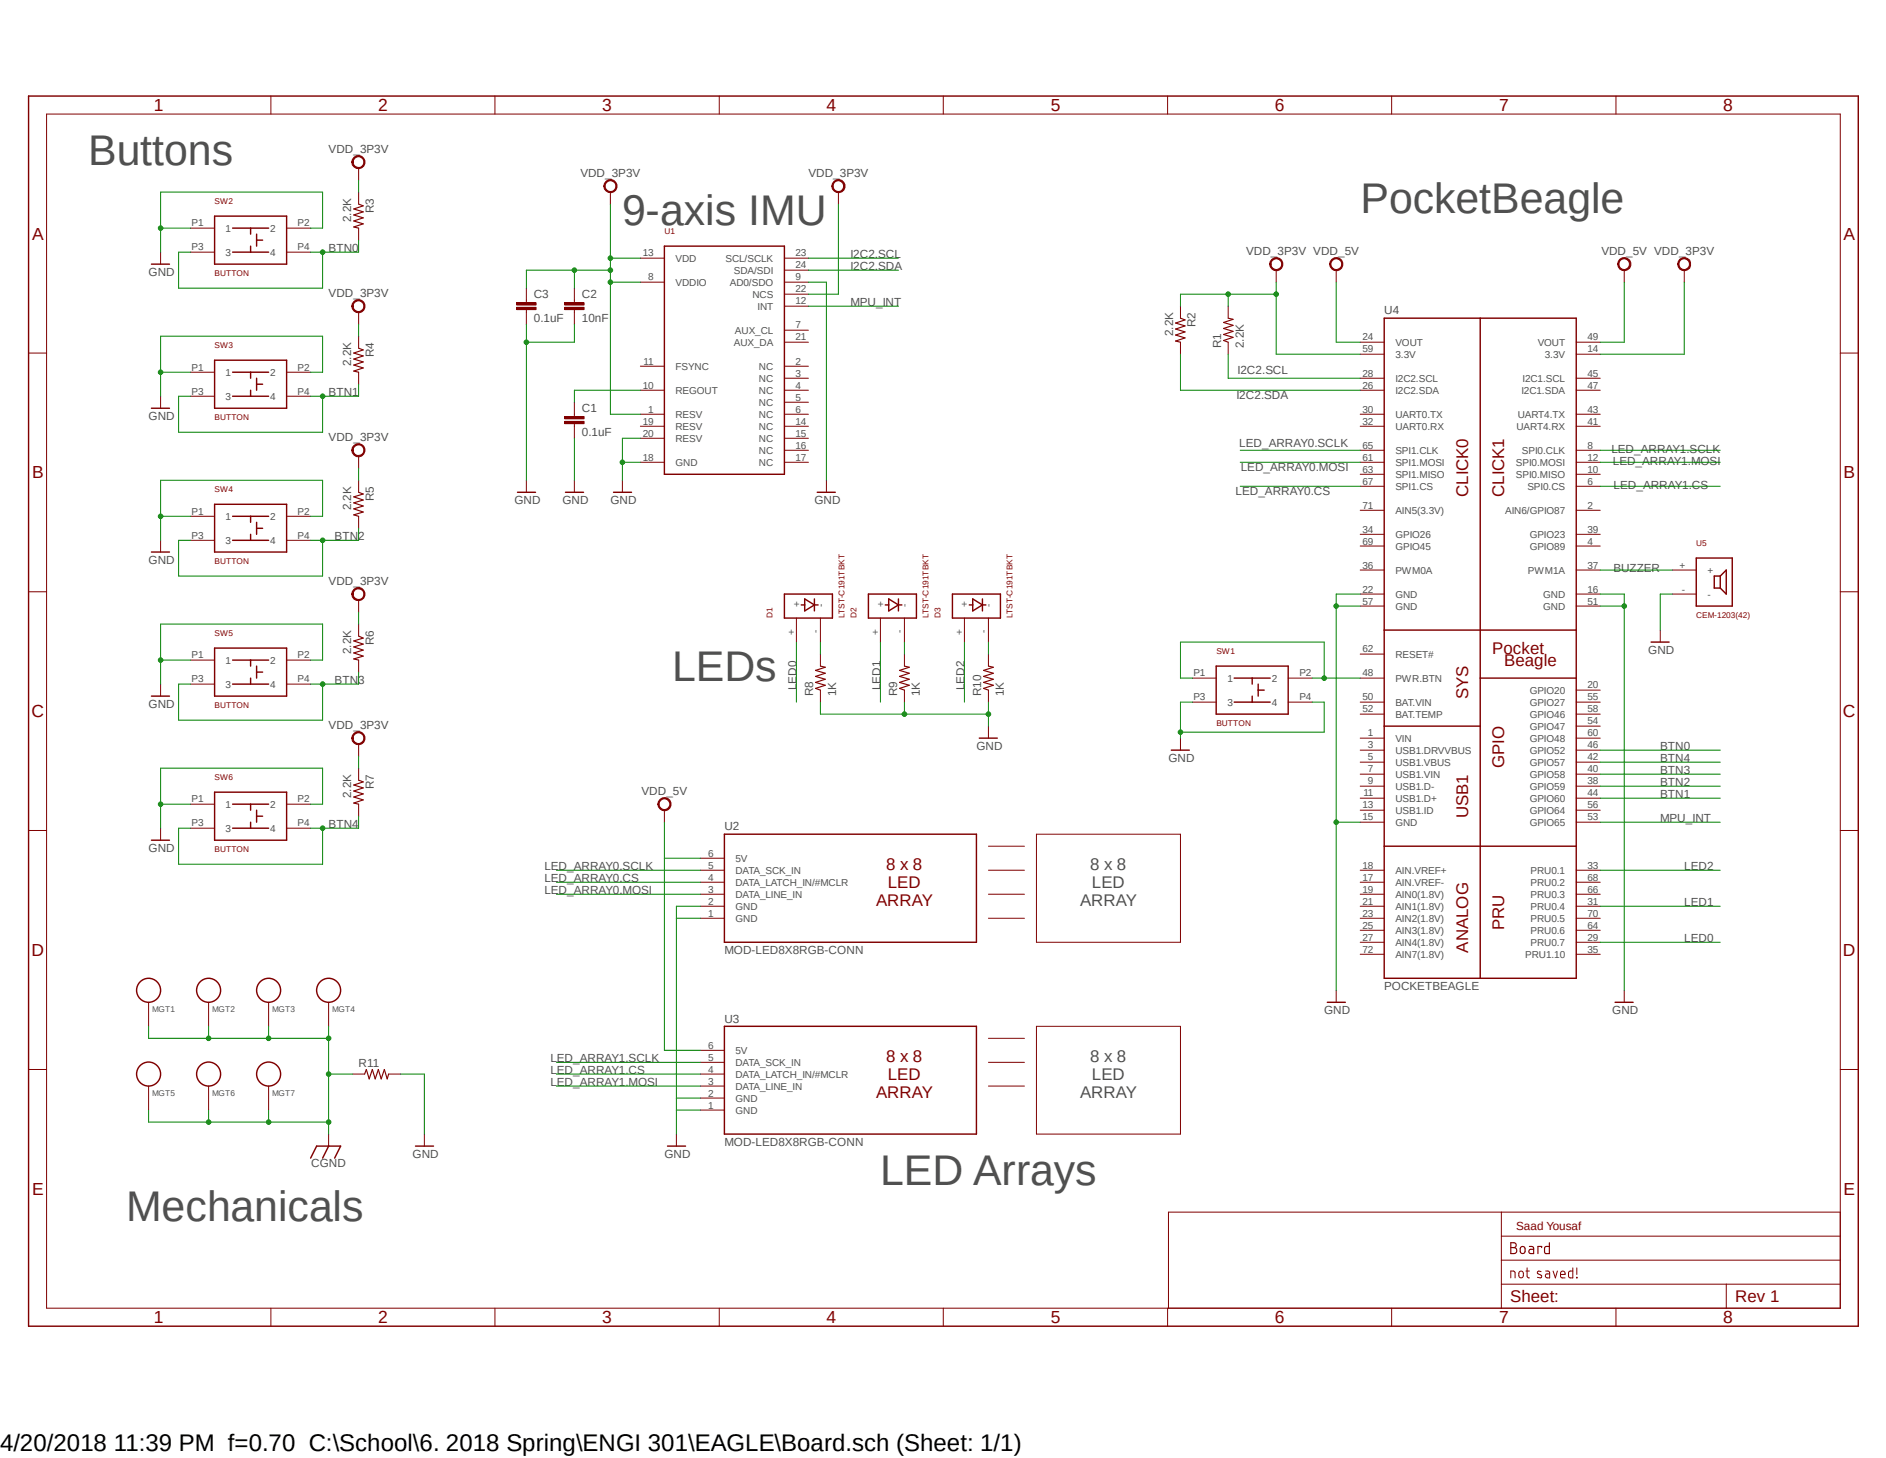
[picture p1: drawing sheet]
<svg xmlns="http://www.w3.org/2000/svg" width="279mm" height="216mm" viewBox="0 0 279 216" stroke-linecap="round" stroke-linejoin="round" font-family="sans-serif">
<path d="M3.9 14l271.6 182.8M275.5 14l-271.6 182.8" fill="none" stroke="#fff" stroke-width=".15"/>
<g fill="none" stroke="#800000" stroke-width=".15">
<path d="M6.9 16.9h265.7v176.8h-265.7zM40.1 14.2v2.7M73.3 14.2v2.7M106.6 14.2v2.7M139.7 14.2v2.7M173 14.2v2.7M206.2 14.2v2.7M239.4 14.2v2.7M94.9 38.2h3.5M116.2 38.2h3.6M4.2 52.3h2.7M94.9 41.8h3.5"/>
<path d="M94.9 57.8h3.5M94.9 54.2h3.5M116.2 48.9h3.6M116.2 41.8h3.6M116.2 57.8h3.6M116.2 54.2h3.6M116.2 45.3h3.6M116.2 50.7h3.6M116.2 43.6h3.6M116.2 40h3.6M116.2 56h3.6M116.2 59.6h3.6"/>
<path d="M201.5 57.8h3.6M201.5 50.7h3.6M201.5 56h3.6M201.5 52.5h3.6M233.5 57.8h3.6M233.5 50.7h3.6M233.5 56h3.6M233.5 52.5h3.6M272.6 52.3h2.7M92.2 71.1v1.8M94.9 61.3h3.5M94.9 68.5h3.5"/>
<path d="M94.9 63.1h3.5M94.9 64.9h3.5M116.2 61.3h3.6M116.2 68.5h3.6M116.2 63.1h3.6M116.2 64.9h3.6M116.2 66.7h3.6M122.4 71.1v1.8M201.5 61.3h3.6M201.5 68.5h3.6M201.5 63.1h3.6M201.5 66.7h3.6"/>
<path d="M201.5 75.6h3.6M201.5 72h3.6M201.5 70.2h3.6M201.5 79.1h3.6M233.5 61.3h3.6M233.5 68.5h3.6M233.5 63.1h3.6M233.5 66.7h3.6M233.5 75.6h3.6M233.5 72h3.6M233.5 70.2h3.6M233.5 79.1h3.6"/>
<path d="M4.2 87.6h2.7M201.5 80.9h3.6M201.5 88h3.6M201.5 84.4h3.6M201.5 89.7h3.6M201.5 96.9h3.6M233.5 80.9h3.6M233.5 88h3.6M233.5 84.4h3.6M233.5 89.7h3.6M272.6 87.6h2.7M201.5 109.3h3.6"/>
<path d="M201.5 111.1h3.6M201.5 112.9h3.6M201.5 114.6h3.6M201.5 116.4h3.6M201.5 118.2h3.6M201.5 120h3.6M201.5 104h3.6M201.5 100.4h3.6M201.5 105.7h3.6M233.5 109.3h3.6M233.5 111.1h3.6M233.5 112.9h3.6"/>
<path d="M233.5 114.6h3.6M233.5 116.4h3.6M233.5 118.2h3.6M233.5 120h3.6M233.5 102.2h3.6M233.5 104h3.6M233.5 105.7h3.6M233.5 107.5h3.6M4.2 123h2.7M103.8 128.9h3.5M103.8 132.4h3.5M103.8 136h3.5"/>
<path d="M103.8 127.1h3.5M103.8 130.6h3.5M103.8 134.2h3.5M146.4 125.3h5.4M146.4 128.9h5.4M146.4 132.4h5.4M146.4 136h5.4M153.5 123.5h21.4v16h-21.4zM201.5 139.5h3.6M201.5 128.9h3.6M201.5 132.4h3.6M201.5 136h3.6"/>
<path d="M201.5 130.6h3.6M201.5 134.2h3.6M201.5 121.8h3.6M201.5 137.8h3.6M233.5 139.5h3.6M233.5 128.9h3.6M233.5 132.4h3.6M233.5 136h3.6M233.5 130.6h3.6M233.5 134.2h3.6M233.5 121.8h3.6M233.5 137.8h3.6"/>
<path d="M272.6 123h2.7M4.2 158.4h2.7M103.8 157.3h3.5M103.8 155.5h3.5M103.8 159h3.5M146.4 153.8h5.4M146.4 157.3h5.4M153.5 152h21.4v15.9h-21.4zM201.5 141.3h3.6M233.5 141.3h3.6M272.6 158.4h2.7M103.8 160.8h3.5"/>
<path d="M103.8 164.4h3.5M103.8 162.6h3.5M146.4 160.8h5.4M222.4 179.5v14.2M272.6 179.5h-99.5v14.2M40.1 193.7v2.7M73.3 193.7v2.7M106.6 193.7v2.7M139.7 193.7v2.7M173 193.7v2.7M206.2 193.7v2.7M222.4 190.2h50.2"/>
<path d="M222.4 186.6h50.2M222.4 183h50.2M223.8 189.2v-1h.4l.2 .1 .1 .9M225 188.4a.34 .34 0 0 1 .4-.2 .34 .34 0 0 1 .3 .4v.3a.34 .34 0 0 1-.4 .3 .34 .34 0 0 1-.3-.3zM226.1 188.2h.5M226.2 187.7v1.3l.2 .2h.2M228.3 188.3l-.3-.1-.2 .1v.3l.6 .3v.2a.42 .42 0 0 1-.6 0M229 188.2l.4 .1 .2 .2v.7l-.6-.1-.1-.1 .1-.3 .6-.1M230.1 188.2l.3 1 .3-1M231.2 188.7h.7a.35 .35 0 0 0-.3-.5 .35 .35 0 0 0-.4 .4v.5l.2 .1h.5M233 187.7v1.5h-.5l-.1-.2v-.7l.2-.1h.4M233.6 189.1v.1z"/>
<path d="M233.6 187.7v1M239.4 193.7v2.7M255.7 190.2v3.5"/>
</g>
<path d="M223.8 184l.7 .1a.37 .37 0 0 1 .1 .4 .37 .37 0 0 1-.3 .2l.2 .1a.46 .46 0 0 1 .2 .5 .46 .46 0 0 1-.4 .3h-.5zM223.8 184.7h.5M225.3 184.7a.37 .37 0 0 1 .4-.1 .37 .37 0 0 1 .2 .3v.6a.37 .37 0 0 1-.4 .1 .37 .37 0 0 1-.3-.3zM226.6 184.6h.5l.1 .2v.8h-.6a.33 .33 0 0 1-.1-.4 .33 .33 0 0 1 .3-.2h.4M228.4 184.7v-.1h-.6v1M229.5 184v1.6h-.6l-.1-.2 .1-.7 .2-.1h.4" fill="none" stroke="#800000" stroke-width=".17"/>
<path d="M4.2 14.2h271.1v182.2h-271.1zM98.4 36.4h17.8v33.8h-17.8zM205.1 47.1h28.4v97.8h-28.4zM219.3 47.1v97.8M90.9 72.9h2.7M121.1 72.9h2.6M205.1 93.3h28.4M205.1 107.5h14.2M219.3 100.4h14.2M107.3 123.5h37.4v16h-37.4zM205.1 125.3h28.4M107.3 152h37.4v15.9h-37.4z" fill="none" stroke="#800000" stroke-width=".21"/>
<path d="M123.6 26.8a.98 .98 0 0 1 1.5 .3 .98 .98 0 0 1-.7 1.4 .98 .98 0 0 1-1.2-.9h.2a.79 .79 0 0 1 1.1-.8 .79 .79 0 0 1 .3 1.3 .79 .79 0 0 1-1.3-.2l-.1-.3h-.2l.1-.4z" fill-rule="evenodd" fill="#800000"/>
<path d="M123.6 26.8a.98 .98 0 0 1 1.5 .3 .98 .98 0 0 1-.7 1.4 .98 .98 0 0 1-1.2-.9h.2a.79 .79 0 0 1 1.1-.8 .79 .79 0 0 1 .3 1.3 .79 .79 0 0 1-1.3-.2l-.1-.3h-.2l.1-.4zM124.2 28.4v1.8" fill="none" stroke="#800000" stroke-width=".15"/>
<path d="M89.8 26.8a.98 .98 0 0 1 1.5 .3 .98 .98 0 0 1-.6 1.4 .98 .98 0 0 1-1.2-.9h.1a.81 .81 0 0 1 1.1-.8 .81 .81 0 0 1 .3 1.3 .81 .81 0 0 1-1.3-.2l-.1-.3h-.1v-.4z" fill-rule="evenodd" fill="#800000"/>
<g fill="none" stroke="#800000" stroke-width=".15">
<path d="M89.8 26.8a.98 .98 0 0 1 1.5 .3 .98 .98 0 0 1-.6 1.4 .98 .98 0 0 1-1.2-.9h.1a.81 .81 0 0 1 1.1-.8 .81 .81 0 0 1 .3 1.3 .81 .81 0 0 1-1.3-.2l-.1-.3h-.1v-.4zM90.4 28.4v1.8M76.5 44.8h2.9v.4h-2.9zM76.5 45.5h2.9v.3h-2.9zM78 42.7v2.1M78 45.9v2.1M83.7 44.8h2.8v.4h-2.8zM83.7 45.5h2.8v.3h-2.8zM85.1 42.7v2.1M85.1 45.9v2.1M85.1 59.6v2.1M78 71.1v1.8"/>
<path d="M83.7 61.7h2.8v.3h-2.8zM83.7 62.4h2.8v.3h-2.8zM85.1 62.7v2.2M85.1 71.1v1.8M246 93.3v1.8M174.9 109.3v1.8M198 146.6v1.8M240.6 146.6v1.8"/>
</g>
<path d="M76.5 45h2.9M76.5 45.7h2.9M83.7 45h2.8M83.7 45.7h2.8M83.7 61.8h2.8M83.7 62.6h2.8" fill="none" stroke="#800000" stroke-width=".34"/>
<path d="M76.7 72.9h2.6M83.8 72.9h2.6M244.6 95.1h2.7M173.5 111.1h2.7M196.6 148.4h2.7M239.3 148.4h2.6" fill="none" stroke="#800000" stroke-width=".21"/>
<path d="M239.9 38.4a.99 .99 0 0 1 1.6 .2 .99 .99 0 0 1-.6 1.5 .99 .99 0 0 1-1.3-1h.2a.79 .79 0 0 1 1.1-.7 .79 .79 0 0 1 .3 1.2 .79 .79 0 0 1-1.3-.1l-.1-.4h-.2z" fill-rule="evenodd" fill="#800000"/>
<path d="M239.9 38.4a.99 .99 0 0 1 1.6 .2 .99 .99 0 0 1-.6 1.5 .99 .99 0 0 1-1.3-1h.2a.79 .79 0 0 1 1.1-.7 .79 .79 0 0 1 .3 1.2 .79 .79 0 0 1-1.3-.1l-.1-.4h-.2zM240.6 40v1.8" fill="none" stroke="#800000" stroke-width=".15"/>
<path d="M197.3 38.4a.98 .98 0 0 1 1.5 .3 .98 .98 0 0 1-.6 1.4 .98 .98 0 0 1-1.2-1h.1a.81 .81 0 0 1 1.1-.8 .81 .81 0 0 1 .4 1.3 .81 .81 0 0 1-1.4-.1l-.1-.4h-.1l.1-.4z" fill-rule="evenodd" fill="#800000"/>
<path d="M197.3 38.4a.98 .98 0 0 1 1.5 .3 .98 .98 0 0 1-.6 1.4 .98 .98 0 0 1-1.2-1h.1a.81 .81 0 0 1 1.1-.8 .81 .81 0 0 1 .4 1.3 .81 .81 0 0 1-1.4-.1l-.1-.4h-.1l.1-.4zM198 40v1.8" fill="none" stroke="#800000" stroke-width=".15"/>
<path d="M248.8 38.4a.97 .97 0 0 1 1.5 .2 .97 .97 0 0 1-.5 1.4 .97 .97 0 0 1-1.3-.9h.2a.79 .79 0 0 1 1.1-.7 .79 .79 0 0 1 .3 1.2 .79 .79 0 0 1-1.3-.1l-.1-.4h-.2z" fill-rule="evenodd" fill="#800000"/>
<path d="M248.8 38.4a.97 .97 0 0 1 1.5 .2 .97 .97 0 0 1-.5 1.4 .97 .97 0 0 1-1.3-.9h.2a.79 .79 0 0 1 1.1-.7 .79 .79 0 0 1 .3 1.2 .79 .79 0 0 1-1.3-.1l-.1-.4h-.2zM249.5 40v1.8" fill="none" stroke="#800000" stroke-width=".15"/>
<path d="M188.4 38.4a.98 .98 0 0 1 1.5 .3 .98 .98 0 0 1-.6 1.4 .98 .98 0 0 1-1.2-1h.2a.8 .8 0 0 1 1-.7 .8 .8 0 0 1 .5 1.1 .8 .8 0 0 1-1.2 .2l-.3-.2v-.4h-.2l.1-.4z" fill-rule="evenodd" fill="#800000"/>
<path d="M188.4 38.4a.98 .98 0 0 1 1.5 .3 .98 .98 0 0 1-.6 1.4 .98 .98 0 0 1-1.2-1h.2a.8 .8 0 0 1 1-.7 .8 .8 0 0 1 .5 1.1 .8 .8 0 0 1-1.2 .2l-.3-.2v-.4h-.2l.1-.4zM174.9 45.3v1.8M174.9 50.7v1.8M181.9 45.3v1.8M181.9 50.7v1.8M189.1 40v1.8" fill="none" stroke="#800000" stroke-width=".15"/>
<path d="M174.9 47.1l.7 .3-1.4 .4 1.4 .5-1.4 .4 1.4 .4-1.4 .5 1.4 .4-1.4 .5 .7 .2M181.9 47.1l.8 .2-1.4 .5 1.4 .4-1.4 .4 1.4 .5-1.4 .4 1.4 .5-1.4 .4 .6 .3" fill="none" stroke="#800000" stroke-width=".17"/>
<path d="M97.8 118.4a.98 .98 0 0 1 1.5 .3 .98 .98 0 0 1-.6 1.4 .98 .98 0 0 1-1.2-1h.1a.81 .81 0 0 1 1.1-.8 .81 .81 0 0 1 .3 1.3 .81 .81 0 0 1-1.3-.2l-.1-.3h-.1v-.4z" fill-rule="evenodd" fill="#800000"/>
<path d="M23.8 37.3v1.8M53.1 28.4v1.8M53.1 33.8v1.8M97.8 118.4a.98 .98 0 0 1 1.5 .3 .98 .98 0 0 1-.6 1.4 .98 .98 0 0 1-1.2-1h.1a.81 .81 0 0 1 1.1-.8 .81 .81 0 0 1 .3 1.3 .81 .81 0 0 1-1.3-.2l-.1-.3h-.1v-.4zM98.4 120v1.8M100.2 167.9v1.8" fill="none" stroke="#800000" stroke-width=".15"/>
<path d="M22.4 39.1h2.7M98.9 169.7h2.7" fill="none" stroke="#800000" stroke-width=".21"/>
<path d="M53.1 30.2l.7 .3-1.4 .4 1.4 .5-1.4 .4 1.4 .5-1.4 .4 1.4 .4-1.4 .5 .7 .2" fill="none" stroke="#800000" stroke-width=".17"/>
<path d="M52.5 23.3a.98 .98 0 0 1 1.5 .3 .98 .98 0 0 1-.7 1.4 .98 .98 0 0 1-1.2-1h.2a.8 .8 0 0 1 1-.8 .8 .8 0 0 1 .5 1.2 .8 .8 0 0 1-1.2 .2l-.2-.3-.1-.3h-.2l.1-.4z" fill-rule="evenodd" fill="#800000"/>
<g fill="none" stroke="#800000" stroke-width=".15">
<path d="M28.2 33.8h3.6M28.2 37.3h3.6M42.5 33.8h3.5M42.5 37.3h3.5M52.5 23.3a.98 .98 0 0 1 1.5 .3 .98 .98 0 0 1-.7 1.4 .98 .98 0 0 1-1.2-1h.2a.8 .8 0 0 1 1-.8 .8 .8 0 0 1 .5 1.2 .8 .8 0 0 1-1.2 .2l-.2-.3-.1-.3h-.2l.1-.4zM53.1 24.9v1.8M23.8 58.7v1.8M53.1 49.8v1.8M53.1 55.1v1.8M118 91.5v3.6M121.5 91.5v3.6M121.5 96.9v1.7"/>
<path d="M130.4 91.5v3.6M134 91.5v3.6M134 96.9v1.7M142.9 91.5v3.6M146.4 91.5v3.6M146.4 96.9v1.7M247.7 84.4h3.6M247.7 88h3.6M121.5 102.2v1.8M134 102.2v1.8M146.4 102.2v1.8M146.4 107.5v1.8"/>
<path d="M176.7 100.4h3.5M176.7 104h3.5M190.8 100.4h3.6M190.8 104h3.6"/>
</g>
<path d="M53.1 51.6l.7 .2-1.4 .5 1.4 .4-1.4 .5 1.4 .4-1.4 .5 1.4 .4-1.4 .4 .7 .2M121.5 98.6l.8 .2-1.5 .5 1.5 .4-1.5 .5 1.5 .4-1.5 .4 1.5 .5-1.5 .4 .7 .3M134 98.6l.7 .2-1.4 .5 1.4 .4-1.4 .5 1.4 .4-1.4 .4 1.4 .5-1.4 .4 .7 .3M146.4 98.6l.8 .2-1.5 .5 1.5 .4-1.5 .5 1.5 .4-1.5 .4 1.5 .5-1.5 .4 .7 .3" fill="none" stroke="#800000" stroke-width=".17"/>
<g fill="none" stroke="#800000" stroke-width=".21">
<path d="M31.8 32h10.7v7.1h-10.7zM34.5 33.8h5.3M34.5 37.3h5.3M37.1 33.8v.9M37.1 36.4v.9M38 34.7v1.7M38 35.6h.9M22.4 60.5h2.7M116.2 88h7.1v3.5h-7.1zM118.7 89.6h.5M119.2 88.7l1.4 .9-1.4 .9zM120.6 88.7v1.8"/>
<path d="M120.6 89.6h.6M128.7 88h7.1v3.5h-7.1zM131.1 89.6h.6M131.7 88.7l1.4 .9-1.4 .9zM133.1 89.6h.5M133.1 88.7v1.8M141.1 88h7.1v3.5h-7.1zM143.6 89.6h.5M144.1 88.7l1.4 .9-1.4 .9zM145.5 89.6h.5M145.5 88.7v1.8M180.2 98.6h10.6v7.1h-10.6z"/>
<path d="M251.3 82.6h5.3v7.1h-5.3zM254.8 85.3h-.8v1.8h.8M254.8 85.3v1.8M254.8 85.3l.9-.9v3.6l-.9-.9M145.1 109.3h2.6M182.8 100.4h5.4M182.8 104h5.4M185.5 100.4v.9M185.5 103.1v.9M186.4 101.3v1.8M186.4 102.2h.9"/>
</g>
<path d="M52.5 44.6a.98 .98 0 0 1 1.5 .3 .98 .98 0 0 1-.7 1.4 .98 .98 0 0 1-1.2-1h.2a.8 .8 0 0 1 1-.7 .8 .8 0 0 1 .5 1.1 .8 .8 0 0 1-1.2 .2l-.2-.2-.1-.4h-.2l.1-.3z" fill-rule="evenodd" fill="#800000"/>
<path d="M28.2 55.1h3.6M28.2 58.7h3.6M42.5 55.1h3.5M42.5 58.7h3.5M52.5 44.6a.98 .98 0 0 1 1.5 .3 .98 .98 0 0 1-.7 1.4 .98 .98 0 0 1-1.2-1h.2a.8 .8 0 0 1 1-.7 .8 .8 0 0 1 .5 1.1 .8 .8 0 0 1-1.2 .2l-.2-.2-.1-.4h-.2l.1-.3zM53.1 46.2v1.8M53.1 71.1v1.8M53.1 76.5v1.7M23.8 80v1.7" fill="none" stroke="#800000" stroke-width=".15"/>
<path d="M31.8 53.3h10.7v7.2h-10.7zM34.5 55.1h5.3M34.5 58.7h5.3M37.1 55.1v.9M37.1 57.8v.9M38 56v1.8M38 56.9h.9M22.4 81.7h2.7" fill="none" stroke="#800000" stroke-width=".21"/>
<path d="M53.1 72.9l.7 .3-1.4 .4 1.4 .4-1.4 .5 1.4 .4-1.4 .5 1.4 .4-1.4 .4 .7 .3" fill="none" stroke="#800000" stroke-width=".17"/>
<path d="M52.5 66a.98 .98 0 0 1 1.5 .3 .98 .98 0 0 1-.7 1.4 .98 .98 0 0 1-1.2-1h.2a.8 .8 0 0 1 1.2-.7 .8 .8 0 0 1 .2 1.3 .8 .8 0 0 1-1.3-.3l-.1-.3h-.2l.1-.4z" fill-rule="evenodd" fill="#800000"/>
<path d="M28.2 76.5h3.6M42.5 76.5h3.5M52.5 66a.98 .98 0 0 1 1.5 .3 .98 .98 0 0 1-.7 1.4 .98 .98 0 0 1-1.2-1h.2a.8 .8 0 0 1 1.2-.7 .8 .8 0 0 1 .2 1.3 .8 .8 0 0 1-1.3-.3l-.1-.3h-.2l.1-.4zM53.1 67.6v1.7M28.2 80h3.6M42.5 80h3.5M53.1 92.4v1.8M53.1 97.7v1.8M23.8 101.3v1.8" fill="none" stroke="#800000" stroke-width=".15"/>
<path d="M31.8 74.7h10.7v7h-10.7zM34.5 76.5h5.3M37.1 76.5v.8M37.1 79.1v.9M38 77.3v1.8M38 78.2h.9M34.5 80h5.3M22.4 103.1h2.7" fill="none" stroke="#800000" stroke-width=".21"/>
<path d="M53.1 94.2l.7 .3-1.4 .4 1.4 .5-1.4 .4 1.4 .5-1.4 .4 1.4 .5-1.4 .4 .7 .1" fill="none" stroke="#800000" stroke-width=".17"/>
<path d="M52.5 87.2a.98 .98 0 0 1 1.5 .3 .98 .98 0 0 1-.7 1.5 .98 .98 0 0 1-1.2-1h.2a.8 .8 0 0 1 1.2-.7 .8 .8 0 0 1 .2 1.3 .8 .8 0 0 1-1.3-.3l-.1-.3h-.2l.1-.4z" fill-rule="evenodd" fill="#800000"/>
<path d="M28.2 97.7h3.6M42.5 97.7h3.5M52.5 87.2a.98 .98 0 0 1 1.5 .3 .98 .98 0 0 1-.7 1.5 .98 .98 0 0 1-1.2-1h.2a.8 .8 0 0 1 1.2-.7 .8 .8 0 0 1 .2 1.3 .8 .8 0 0 1-1.3-.3l-.1-.3h-.2l.1-.4zM53.1 88.9v1.7M28.2 101.3h3.6M42.5 101.3h3.5M53.1 113.7v1.8M53.1 119.1v1.8M23.8 122.6v1.8" fill="none" stroke="#800000" stroke-width=".15"/>
<path d="M31.8 96h10.7v7.1h-10.7zM34.5 97.7h5.3M37.1 97.7v.9M38 98.6v1.8M38 99.5h.9M34.5 101.3h5.3M37.1 100.4v.9M22.4 124.4h2.7" fill="none" stroke="#800000" stroke-width=".21"/>
<path d="M53.1 115.5l.7 .3-1.4 .4 1.4 .5-1.4 .4 1.4 .5-1.4 .4 1.4 .4-1.4 .5 .7 .2" fill="none" stroke="#800000" stroke-width=".17"/>
<path d="M52.5 108.6a.98 .98 0 0 1 1.5 .3 .98 .98 0 0 1-.7 1.4 .98 .98 0 0 1-1.2-1h.2a.8 .8 0 0 1 1-.8 .8 .8 0 0 1 .5 1.2 .8 .8 0 0 1-1.2 .2l-.2-.3-.1-.3h-.2l.1-.4z" fill-rule="evenodd" fill="#800000"/>
<g fill="none" stroke="#800000" stroke-width=".15">
<path d="M28.2 119.1h3.6M42.5 119.1h3.5M52.5 108.6a.98 .98 0 0 1 1.5 .3 .98 .98 0 0 1-.7 1.4 .98 .98 0 0 1-1.2-1h.2a.8 .8 0 0 1 1-.8 .8 .8 0 0 1 .5 1.2 .8 .8 0 0 1-1.2 .2l-.2-.3-.1-.3h-.2l.1-.4zM53.1 110.2v1.8M28.2 122.6h3.6M42.5 122.6h3.5M22 148.4v3.6M30.9 148.4v3.6M39.8 148.4v3.6M48.7 148.4v3.6M52.2 159h1.8M57.6 159h1.8"/>
<path d="M22 160.8v3.6M30.9 160.8v3.6M39.8 160.8v3.6M48.7 167.9v1.8M62.9 167.9v1.8"/>
</g>
<g fill="none" stroke="#800000" stroke-width=".21">
<path d="M31.8 117.3h10.7v7.1h-10.7zM34.5 119.1h5.3M37.1 119.1v.9M38 120v1.8M34.5 122.6h5.3M37.1 121.8v.8M38 120.9h.9M46 171.5l.9-1.8h3.6l-.9 1.8M48.7 169.7l-.9 1.8M61.6 169.7h2.6"/>
<circle cx="22" cy="146.6" r="1.78"/>
<circle cx="22" cy="159" r="1.78"/>
<circle cx="30.9" cy="159" r="1.78"/>
<circle cx="30.9" cy="146.6" r="1.78"/>
<circle cx="39.8" cy="146.6" r="1.78"/>
<circle cx="39.8" cy="159" r="1.78"/>
<circle cx="48.7" cy="146.6" r="1.78"/>
</g>
<path d="M54 159l.3-.6 .4 1.4 .5-1.4 .4 1.4 .4-1.4 .5 1.4 .4-1.4 .5 1.4 .2-.8" fill="none" stroke="#800000" stroke-width=".17"/>
<path d="M92.2 68.5h2.7M94.9 64.9h-2.7v6.2" fill="none" stroke="#008000" stroke-width=".15"/>
<circle cx="92.2" cy="68.5" r=".33" fill="#008000"/>
<g fill="none" stroke="#008000" stroke-width=".15">
<path d="M78 48v23.1M85.1 48v2.7h-7.1M119.8 41.8h2.6v29.3M85.1 64.9v6.2"/>
<circle cx="92.2" cy="68.5" r=".33"/>
</g>
<circle cx="78" cy="50.7" r=".33" fill="#008000"/>
<g fill="none" stroke="#008000" stroke-width=".15">
<path d="M237.1 88h3.5v58.6M237.1 89.7h3.5"/>
<circle cx="78" cy="50.7" r=".33"/>
</g>
<circle cx="240.6" cy="89.7" r=".33" fill="#008000"/>
<g fill="none" stroke="#008000" stroke-width=".15">
<path d="M198 89.7h3.5M201.5 88h-3.5v58.6M198 121.8h3.5"/>
<circle cx="240.6" cy="89.7" r=".33"/>
</g>
<circle cx="198" cy="89.7" r=".33" fill="#008000"/>
<circle cx="198" cy="89.7" r=".33" fill="none" stroke="#008000" stroke-width=".15"/>
<circle cx="198" cy="121.8" r=".33" fill="#008000"/>
<g fill="none" stroke="#008000" stroke-width=".15">
<path d="M23.8 33.8h4.4M46 33.8h1.8v-5.4h-24v8.9M100.2 136h3.6M103.8 134.2h-3.6v33.7M100.2 162.6h3.6M100.2 164.4h3.6"/>
<circle cx="198" cy="121.8" r=".33"/>
</g>
<circle cx="23.8" cy="33.8" r=".33" fill="#008000"/>
<g fill="none" stroke="#008000" stroke-width=".15">
<path d="M176.7 104h-1.8v5.3M194.4 104h1.8v4.4h-21.3"/>
<circle cx="23.8" cy="33.8" r=".33"/>
</g>
<circle cx="174.9" cy="108.4" r=".33" fill="#008000"/>
<g fill="none" stroke="#008000" stroke-width=".15">
<path d="M121.5 104v1.7h24.9M134 104v1.7M146.4 104v3.5"/>
<circle cx="174.9" cy="108.4" r=".33"/>
</g>
<circle cx="134" cy="105.7" r=".33" fill="#008000"/>
<circle cx="134" cy="105.7" r=".33" fill="none" stroke="#008000" stroke-width=".15"/>
<circle cx="146.4" cy="105.7" r=".33" fill="#008000"/>
<g fill="none" stroke="#008000" stroke-width=".15">
<path d="M23.8 55.1h4.4M46 55.1h1.8v-5.3h-24v8.9M247.7 88h-1.7v5.3"/>
<circle cx="146.4" cy="105.7" r=".33"/>
</g>
<circle cx="23.8" cy="55.1" r=".33" fill="#008000"/>
<g fill="none" stroke="#008000" stroke-width=".15">
<path d="M23.8 76.5h4.4M46 76.5h1.8v-5.4h-24v8.9"/>
<circle cx="23.8" cy="55.1" r=".33"/>
</g>
<circle cx="23.8" cy="76.5" r=".33" fill="#008000"/>
<g fill="none" stroke="#008000" stroke-width=".15">
<path d="M23.8 97.7h4.4M46 97.7h1.8v-5.3h-24v8.9"/>
<circle cx="23.8" cy="76.5" r=".33"/>
</g>
<circle cx="23.8" cy="97.7" r=".33" fill="#008000"/>
<g fill="none" stroke="#008000" stroke-width=".15">
<path d="M23.8 119.1h4.4M46 119.1h1.8v-5.4h-24v8.9"/>
<circle cx="23.8" cy="97.7" r=".33"/>
</g>
<circle cx="23.8" cy="119.1" r=".33" fill="#008000"/>
<g fill="none" stroke="#008000" stroke-width=".15">
<path d="M90.4 30.2v31.1h4.5M90.4 38.2h4.5M85.1 40v2.7M90.4 41.8h4.5M90.4 40h-12.4v2.7M59.4 159h3.5v8.9"/>
<circle cx="23.8" cy="119.1" r=".33"/>
</g>
<circle cx="85.1" cy="40" r=".33" fill="#008000"/>
<circle cx="85.1" cy="40" r=".33" fill="none" stroke="#008000" stroke-width=".15"/>
<circle cx="90.4" cy="41.8" r=".33" fill="#008000"/>
<circle cx="90.4" cy="41.8" r=".33" fill="none" stroke="#008000" stroke-width=".15"/>
<circle cx="90.4" cy="40" r=".33" fill="#008000"/>
<circle cx="90.4" cy="40" r=".33" fill="none" stroke="#008000" stroke-width=".15"/>
<circle cx="90.4" cy="38.2" r=".33" fill="#008000"/>
<g fill="none" stroke="#008000" stroke-width=".15">
<path d="M124.2 30.2v13.4h-4.4M181.9 43.6v1.7M189.1 43.6h-14.2v1.7M189.1 41.8v10.7h12.4M198 41.8v8.9h3.5M240.6 41.8v8.9h-3.5M249.5 41.8v10.7h-12.4"/>
<circle cx="90.4" cy="38.2" r=".33"/>
</g>
<circle cx="182" cy="43.6" r=".33" fill="#008000"/>
<circle cx="182" cy="43.6" r=".33" fill="none" stroke="#008000" stroke-width=".15"/>
<circle cx="189.1" cy="43.6" r=".33" fill="#008000"/>
<g fill="none" stroke="#008000" stroke-width=".15">
<path d="M28.2 37.3h-1.7v5.4h21.3v-5.4M53.1 26.7v1.7M53.1 35.6v1.7h-7.1M53.1 48v1.8M94.9 57.8h-9.8v1.8M119.8 45.3h13.3M53.1 69.3v1.8M53.1 90.6v1.8M53.1 112v1.7M98.4 121.8v33.7h5.4M98.4 127.1h5.4M237.1 121.8h17.7"/>
<circle cx="189.1" cy="43.6" r=".33"/>
</g>
<circle cx="47.8" cy="37.3" r=".33" fill="#008000"/>
<g fill="none" stroke="#008000" stroke-width=".15">
<path d="M28.2 58.7h-1.7v5.3h21.3v-5.3M53.1 56.9v1.8h-7.1M237.1 111.1h17.7"/>
<circle cx="47.8" cy="37.3" r=".33"/>
</g>
<circle cx="47.8" cy="58.7" r=".33" fill="#008000"/>
<g fill="none" stroke="#008000" stroke-width=".15">
<path d="M53.1 78.2v1.8h-7.1M28.2 80h-1.7v5.3h21.3v-5.3M237.1 118.2h17.7"/>
<circle cx="47.8" cy="58.7" r=".33"/>
</g>
<circle cx="47.8" cy="80" r=".33" fill="#008000"/>
<g fill="none" stroke="#008000" stroke-width=".15">
<path d="M53.1 99.5v1.8h-7.1M28.2 101.3h-1.7v5.3h21.3v-5.3M237.1 116.4h17.7"/>
<circle cx="47.8" cy="80" r=".33"/>
</g>
<circle cx="47.8" cy="101.3" r=".33" fill="#008000"/>
<g fill="none" stroke="#008000" stroke-width=".15">
<path d="M237.1 114.6h17.7M28.2 122.6h-1.7v5.4h21.3v-5.4M53.1 120.9v1.7h-7.1"/>
<circle cx="47.8" cy="101.3" r=".33"/>
</g>
<circle cx="47.8" cy="122.6" r=".33" fill="#008000"/>
<g fill="none" stroke="#008000" stroke-width=".15">
<path d="M119.8 40h13.3M174.9 52.5v5.3h26.6M183.7 68.5h17.8M183.7 66.7h17.8M237.1 72h17.7M237.1 68.5h17.7M237.1 66.7h17.7M237.1 84.4h10.6M176.7 100.4h-1.8v-5.3h21.3v5.3M194.4 100.4h7.1M237.1 112.9h17.7M82.4 128.9h21.4"/>
<path d="M82.4 132.4h21.4M82.4 159h21.4M82.4 157.3h21.4M82.4 160.8h21.4"/>
<circle cx="47.8" cy="122.6" r=".33"/>
</g>
<circle cx="196.2" cy="100.4" r=".33" fill="#008000"/>
<g fill="none" stroke="#008000" stroke-width=".15">
<path d="M119.8 38.2h13.3M181.9 52.5v3.5h19.6M183.7 72h17.8M118 95.1v8.9M121.5 95.1v1.8M130.4 95.1v8.9M134 95.1v1.8M142.9 95.1v8.9M146.4 95.1v1.8M82.4 130.6h21.4M237.1 139.5h17.7M237.1 134.2h17.7"/>
<path d="M237.1 128.9h17.7M22 152v1.8h26.7M30.9 152v1.8M39.8 152v1.8M48.7 152v15.9M48.7 159h3.5M22 164.4v1.8h26.7M30.9 164.4v1.8M39.8 164.4v1.8"/>
<circle cx="196.2" cy="100.4" r=".33"/>
</g>
<circle cx="30.9" cy="166.2" r=".33" fill="#008000"/>
<circle cx="30.9" cy="166.2" r=".33" fill="none" stroke="#008000" stroke-width=".15"/>
<circle cx="39.8" cy="166.2" r=".33" fill="#008000"/>
<circle cx="39.8" cy="166.2" r=".33" fill="none" stroke="#008000" stroke-width=".15"/>
<circle cx="30.9" cy="153.8" r=".33" fill="#008000"/>
<circle cx="30.9" cy="153.8" r=".33" fill="none" stroke="#008000" stroke-width=".15"/>
<circle cx="39.8" cy="153.8" r=".33" fill="#008000"/>
<circle cx="39.8" cy="153.8" r=".33" fill="none" stroke="#008000" stroke-width=".15"/>
<circle cx="48.7" cy="153.8" r=".33" fill="#008000"/>
<circle cx="48.7" cy="153.8" r=".33" fill="none" stroke="#008000" stroke-width=".15"/>
<circle cx="48.7" cy="159" r=".33" fill="#008000"/>
<circle cx="48.7" cy="159" r=".33" fill="none" stroke="#008000" stroke-width=".15"/>
<circle cx="48.7" cy="166.2" r=".33" fill="#008000"/>
<circle cx="48.7" cy="166.2" r=".33" fill="none" stroke="#008000" stroke-width=".15"/>
<g font-size="6.3" fill="#505050">
<text x="13" y="24.5">Buttons</text>
<text x="92.2" y="33.4">9-axis IMU</text>
<text x="201.5" y="31.6">PocketBeagle</text>
<text x="99.6" y="100.9">LEDs</text>
<text x="130.4" y="175.5">LED Arrays</text>
<text x="18.7" y="180.8">Mechanicals</text>
</g>
<text font-size="3.6" x="0" y="214.9">4/20/2018 11:39 PM f=0.70 C:\School\6. 2018 Spring\ENGI 301\EAGLE\Board.sch (Sheet: 1/1)</text>
<g font-size="2.6" fill="#800000">
<text x="22.8" y="16.5">1</text>
<text x="56" y="16.5">2</text>
<text x="89.2" y="16.5">3</text>
<text x="122.4" y="16.5">4</text>
<text x="155.7" y="16.5">5</text>
<text x="188.8" y="16.5">6</text>
<text x="222.1" y="16.5">7</text>
<text x="255.3" y="16.5">8</text>
<text x="4.7" y="35.5">A</text>
<text x="273.1" y="35.5">A</text>
<text x="4.7" y="70.8">B</text>
<text x="273.1" y="70.8">B</text>
<text x="4.7" y="106.2">C</text>
<text x="273" y="106.2">C</text>
<text x="4.7" y="141.6">D</text>
<text x="273" y="141.6">D</text>
<text x="4.7" y="176.9">E</text>
<text x="273.1" y="176.9">E</text>
<text x="22.8" y="196">1</text>
<text x="56" y="196">2</text>
<text x="89.2" y="196">3</text>
<text x="122.4" y="196">4</text>
<text x="155.7" y="196">5</text>
<text x="188.8" y="196">6</text>
<text x="222.1" y="196">7</text>
<text x="255.3" y="196">8</text>
</g>
<g font-size="2.5" fill="#800000">
<text x="217.5" y="73.6" transform="rotate(-90 217.5 73.6)">CLICK0</text>
<text x="222.8" y="73.6" transform="rotate(-90 222.8 73.6)">CLICK1</text>
<text x="221.1" y="96.9">Pocket</text>
<text x="222.8" y="98.6">Beagle</text>
<text x="217.5" y="103.6" transform="rotate(-90 217.5 103.6)">SYS</text>
<text x="222.8" y="113.7" transform="rotate(-90 222.8 113.7)">GPIO</text>
<text x="217.5" y="121.2" transform="rotate(-90 217.5 121.2)">USB1</text>
<text x="131.3" y="128.9">8 x 8</text>
<text x="131.5" y="131.5">LED</text>
<text x="129.8" y="134.2">ARRAY</text>
<text x="222.8" y="137.7" transform="rotate(-90 222.8 137.7)">PRU</text>
<text x="217.5" y="141.1" transform="rotate(-90 217.5 141.1)">ANALOG</text>
<text x="131.3" y="157.3">8 x 8</text>
<text x="131.5" y="160">LED</text>
<text x="129.8" y="162.6">ARRAY</text>
<text x="223.7" y="192.8">Sheet:</text>
<text x="257.1" y="192.8">Rev 1</text>
</g>
<g font-size="2.5" fill="#505050">
<text x="161.5" y="128.9">8 x 8</text>
<text x="161.8" y="131.5">LED</text>
<text x="160" y="134.2">ARRAY</text>
<text x="161.5" y="157.3">8 x 8</text>
<text x="161.8" y="160">LED</text>
<text x="160" y="162.6">ARRAY</text>
</g>
<g font-size="1.7" fill="#505050">
<text x="48.7" y="22.6">VDD_3P3V</text>
<text x="86" y="26.2">VDD_3P3V</text>
<text x="119.8" y="26.2">VDD_3P3V</text>
<text x="52" y="32.9" transform="rotate(-90 52 32.9)">2.2K</text>
<text x="55.4" y="31.6" transform="rotate(-90 55.4 31.6)">R3</text>
<text x="22" y="40.9">GND</text>
<text x="48.7" y="37.3">BTN0</text>
<text x="126" y="40">I2C2.SDA</text>
<text x="126" y="38.2">I2C2.SCL</text>
<text x="184.6" y="37.8">VDD_3P3V VDD_5V</text>
<text x="237.2" y="37.8">VDD_5V VDD_3P3V</text>
<text x="48.7" y="44">VDD_3P3V</text>
<text x="79.1" y="47.8">0.1uF</text>
<text x="79.1" y="44.2">C3</text>
<text x="86.2" y="47.8">10nF</text>
<text x="86.2" y="44.2">C2</text>
<text x="126" y="45.3">MPU_INT</text>
<text x="205.1" y="46.6">U4</text>
<text x="55.4" y="52.9" transform="rotate(-90 55.4 52.9)">R4</text>
<text x="173.8" y="49.8" transform="rotate(-90 173.8 49.8)">2.2K</text>
<text x="177.1" y="48.5" transform="rotate(-90 177.1 48.5)">R2</text>
<text x="180.9" y="51.6" transform="rotate(-90 180.9 51.6)">R1</text>
<text x="184.3" y="51.6" transform="rotate(-90 184.3 51.6)">2.2K</text>
<text x="48.7" y="58.7">BTN1</text>
<text x="52" y="54.2" transform="rotate(-90 52 54.2)">2.2K</text>
<text x="183.2" y="59">I2C2.SDA</text>
<text x="183.3" y="55.5">I2C2.SCL</text>
<text x="22" y="62.2">GND</text>
<text x="48.7" y="65.3">VDD_3P3V</text>
<text x="86.2" y="64.6">0.1uF</text>
<text x="86.2" y="61">C1</text>
<text x="183.6" y="66.1">LED_ARRAY0.SCLK</text>
<text x="183.8" y="69.7">LED_ARRAY0.MOSI</text>
<text x="238.7" y="67">LED_ARRAY1.SCLK</text>
<text x="238.9" y="68.8">LED_ARRAY1.MOSI</text>
<text x="52" y="75.6" transform="rotate(-90 52 75.6)">2.2K</text>
<text x="55.4" y="74.3" transform="rotate(-90 55.4 74.3)">R5</text>
<text x="76.2" y="74.7">GND</text>
<text x="83.3" y="74.7">GND</text>
<text x="90.4" y="74.7">GND</text>
<text x="120.6" y="74.7">GND</text>
<text x="183" y="73.2">LED_ARRAY0.CS</text>
<text x="239.1" y="72.3">LED_ARRAY1.CS</text>
<text x="22" y="83.5">GND</text>
<text x="49.6" y="80">BTN2</text>
<text x="48.7" y="86.6">VDD_3P3V</text>
<text x="239" y="84.7">BUZZER</text>
<text x="55.4" y="95.5" transform="rotate(-90 55.4 95.5)">R6</text>
<text x="49.6" y="101.3">BTN3</text>
<text x="52" y="96.9" transform="rotate(-90 52 96.9)">2.2K</text>
<text x="244.2" y="96.9">GND</text>
<text x="22" y="104.9">GND</text>
<text x="48.7" y="107.9">VDD_3P3V</text>
<text x="118" y="102.2" transform="rotate(-90 118 102.2)">LED0</text>
<text x="120.5" y="103.1" transform="rotate(-90 120.5 103.1)">R8</text>
<text x="123.9" y="103.1" transform="rotate(-90 123.9 103.1)">1K</text>
<text x="130.4" y="102.2" transform="rotate(-90 130.4 102.2)">LED1</text>
<text x="132.9" y="103.1" transform="rotate(-90 132.9 103.1)">R9</text>
<text x="136.3" y="103.1" transform="rotate(-90 136.3 103.1)">1K</text>
<text x="142.9" y="102.2" transform="rotate(-90 142.9 102.2)">LED2</text>
<text x="145.4" y="103.1" transform="rotate(-90 145.4 103.1)">R10</text>
<text x="148.7" y="103.1" transform="rotate(-90 148.7 103.1)">1K</text>
<text x="144.6" y="111.1">GND</text>
<text x="173.1" y="112.9">GND</text>
<text x="246" y="111.1">BTN0</text>
<text x="246" y="112.9">BTN4</text>
<text x="52" y="118.2" transform="rotate(-90 52 118.2)">2.2K</text>
<text x="55.4" y="116.9" transform="rotate(-90 55.4 116.9)">R7</text>
<text x="95" y="117.7">VDD_5V</text>
<text x="246" y="118.2">BTN1</text>
<text x="246" y="116.4">BTN2</text>
<text x="246" y="114.6">BTN3</text>
<text x="48.7" y="122.6">BTN4</text>
<text x="107.3" y="123">U2</text>
<text x="246" y="121.7">MPU_INT</text>
<text x="22" y="126.2">GND</text>
<text x="80.6" y="128.9">LED_ARRAY0.SCLK</text>
<text x="80.6" y="130.6">LED_ARRAY0.CS</text>
<text x="249.5" y="128.9">LED2</text>
<text x="80.6" y="132.4">LED_ARRAY0.MOSI</text>
<text x="249.5" y="134.2">LED1</text>
<text x="107.3" y="141.3">MOD-LED8X8RGB-CONN</text>
<text x="249.5" y="139.5">LED0</text>
<text x="205.1" y="146.6">POCKETBEAGLE</text>
<text x="107.3" y="151.4">U3</text>
<text x="196.2" y="150.2">GND</text>
<text x="238.8" y="150.2">GND</text>
<text x="53.1" y="158">R11</text>
<text x="81.5" y="159.1">LED_ARRAY1.CS</text>
<text x="81.5" y="160.8">LED_ARRAY1.MOSI</text>
<text x="81.5" y="157.3">LED_ARRAY1.SCLK</text>
<text x="46.1" y="172.8">CGND</text>
<text x="61.1" y="171.5">GND</text>
<text x="98.4" y="171.5">GND</text>
<text x="107.3" y="169.7">MOD-LED8X8RGB-CONN</text>
</g>
<text font-size="1.7" fill="#800000" x="224.6" y="182.2">Saad Yousaf</text>
<g font-size="1.5" fill="#505050">
<text x="28.4" y="33.5">P1</text>
<text x="33.4" y="34.3">1</text>
<text x="40" y="34.3">2</text>
<text x="44.1" y="33.5">P2</text>
<text x="28.4" y="37.1">P3</text>
<text x="33.4" y="37.9">3</text>
<text x="40" y="37.8">4</text>
<text x="44.1" y="37.1">P4</text>
<text x="95.2" y="38">13</text>
<text x="96" y="41.5">8</text>
<text x="100.1" y="38.8">VDD</text>
<text x="107.5" y="38.7">SCL/SCLK</text>
<text x="108.7" y="40.5">SDA/SDI</text>
<text x="117.9" y="41.5">9</text>
<text x="117.9" y="38">23</text>
<text x="117.9" y="39.8">24</text>
<text x="100.1" y="42.3">VDDIO</text>
<text x="108.1" y="42.3">AD0/SDO</text>
<text x="111.5" y="44.1">NCS</text>
<text x="112.2" y="45.8">INT</text>
<text x="117.9" y="45.1">12</text>
<text x="117.9" y="43.3">22</text>
<text x="95.3" y="54">11</text>
<text x="108.7" y="51.2">AUX_DA</text>
<text x="108.9" y="49.4">AUX_CL</text>
<text x="117.9" y="48.6">7</text>
<text x="117.9" y="50.4">21</text>
<text x="117.9" y="54">2</text>
<text x="201.8" y="50.4">24</text>
<text x="201.8" y="52.2">59</text>
<text x="206.7" y="51.2">VOUT</text>
<text x="206.7" y="53">3.3V</text>
<text x="227.8" y="51.2">VOUT</text>
<text x="228.9" y="53">3.3V</text>
<text x="235.2" y="52.2">14</text>
<text x="235.2" y="50.4">49</text>
<text x="28.4" y="54.9">P1</text>
<text x="28.4" y="58.4">P3</text>
<text x="33.4" y="55.6">1</text>
<text x="33.4" y="59.2">3</text>
<text x="40" y="55.6">2</text>
<text x="40" y="59.2">4</text>
<text x="44.1" y="54.9">P2</text>
<text x="44.1" y="58.4">P4</text>
<text x="95.2" y="57.5">10</text>
<text x="100.1" y="58.3">REGOUT</text>
<text x="100.1" y="54.7">FSYNC</text>
<text x="112.4" y="54.7">NC</text>
<text x="112.4" y="56.5">NC</text>
<text x="112.4" y="58.3">NC</text>
<text x="117.9" y="55.8">3</text>
<text x="117.9" y="57.5">4</text>
<text x="117.9" y="59.3">5</text>
<text x="201.8" y="57.5">26</text>
<text x="201.8" y="55.8">28</text>
<text x="206.7" y="58.3">I2C2.SDA</text>
<text x="206.7" y="56.5">I2C2.SCL</text>
<text x="225.4" y="58.3">I2C1.SDA</text>
<text x="225.6" y="56.5">I2C1.SCL</text>
<text x="235.2" y="55.8">45</text>
<text x="235.2" y="57.5">47</text>
<text x="95.2" y="62.9">19</text>
<text x="95.2" y="64.6">20</text>
<text x="96" y="61.1">1</text>
<text x="100.1" y="61.8">RESV</text>
<text x="100.1" y="63.6">RESV</text>
<text x="100.1" y="65.4">RESV</text>
<text x="112.4" y="60.1">NC</text>
<text x="112.4" y="61.8">NC</text>
<text x="112.4" y="63.6">NC</text>
<text x="112.4" y="65.4">NC</text>
<text x="117.9" y="61.1">6</text>
<text x="117.9" y="62.9">14</text>
<text x="117.9" y="64.6">15</text>
<text x="201.8" y="61.1">30</text>
<text x="201.8" y="62.9">32</text>
<text x="206.7" y="61.8">UART0.TX</text>
<text x="206.7" y="63.6">UART0.RX</text>
<text x="224.7" y="63.6">UART4.RX</text>
<text x="224.8" y="61.8">UART4.TX</text>
<text x="235.2" y="62.9">41</text>
<text x="235.2" y="61.1">43</text>
<text x="95.2" y="68.2">18</text>
<text x="100.1" y="69">GND</text>
<text x="112.4" y="67.2">NC</text>
<text x="112.4" y="69">NC</text>
<text x="117.9" y="66.4">16</text>
<text x="117.9" y="68.2">17</text>
<text x="201.8" y="68.2">61</text>
<text x="201.8" y="70">63</text>
<text x="201.8" y="66.4">65</text>
<text x="201.8" y="71.8">67</text>
<text x="206.7" y="69">SPI1.MOSI</text>
<text x="206.7" y="70.7">SPI1.MISO</text>
<text x="206.7" y="67.2">SPI1.CLK</text>
<text x="224.6" y="70.7">SPI0.MISO</text>
<text x="224.6" y="69">SPI0.MOSI</text>
<text x="225.5" y="67.2">SPI0.CLK</text>
<text x="235.2" y="71.8">6</text>
<text x="235.2" y="66.4">8</text>
<text x="235.2" y="70">10</text>
<text x="235.2" y="68.2">12</text>
<text x="28.4" y="76.2">P1</text>
<text x="33.4" y="77">1</text>
<text x="40" y="77">2</text>
<text x="44.1" y="76.2">P2</text>
<text x="201.8" y="75.3">71</text>
<text x="206.7" y="72.5">SPI1.CS</text>
<text x="206.7" y="76.1">AIN5(3.3V)</text>
<text x="223" y="76.1">AIN6/GPIO87</text>
<text x="226.3" y="72.5">SPI0.CS</text>
<text x="235.2" y="75.3">2</text>
<text x="28.4" y="79.8">P3</text>
<text x="33.4" y="80.5">3</text>
<text x="40" y="80.5">4</text>
<text x="44.1" y="79.8">P4</text>
<text x="201.8" y="78.9">34</text>
<text x="201.8" y="80.6">69</text>
<text x="206.7" y="79.6">GPIO26</text>
<text x="206.7" y="81.4">GPIO45</text>
<text x="226.6" y="81.4">GPIO89</text>
<text x="226.6" y="79.6">GPIO23</text>
<text x="235.2" y="80.6">4</text>
<text x="235.2" y="78.9">39</text>
<text x="118.5" y="89.9" transform="rotate(-90 118.5 89.9)">+</text>
<text x="122.1" y="89.9" transform="rotate(-90 122.1 89.9)">-</text>
<text x="131" y="89.9" transform="rotate(-90 131 89.9)">+</text>
<text x="134.5" y="89.9" transform="rotate(-90 134.5 89.9)">-</text>
<text x="143.4" y="89.9" transform="rotate(-90 143.4 89.9)">+</text>
<text x="146.9" y="89.9" transform="rotate(-90 146.9 89.9)">-</text>
<text x="201.8" y="87.8">22</text>
<text x="201.8" y="84.2">36</text>
<text x="201.8" y="89.5">57</text>
<text x="206.7" y="88.5">GND</text>
<text x="206.7" y="85">PWM0A</text>
<text x="226.4" y="85">PWM1A</text>
<text x="228.6" y="88.5">GND</text>
<text x="235.2" y="87.8">16</text>
<text x="235.2" y="84.2">37</text>
<text x="235.2" y="89.5">51</text>
<text x="248.8" y="84.2">+</text>
<text x="249.1" y="87.8">-</text>
<text x="252.9" y="85">+</text>
<text x="252.9" y="88.5">-</text>
<text x="117.7" y="94" transform="rotate(-90 117.7 94)">+</text>
<text x="121.3" y="93.7" transform="rotate(-90 121.3 93.7)">-</text>
<text x="130.2" y="94" transform="rotate(-90 130.2 94)">+</text>
<text x="133.7" y="93.7" transform="rotate(-90 133.7 93.7)">-</text>
<text x="142.6" y="94" transform="rotate(-90 142.6 94)">+</text>
<text x="146.2" y="93.7" transform="rotate(-90 146.2 93.7)">-</text>
<text x="206.7" y="90.3">GND</text>
<text x="228.6" y="90.3">GND</text>
<text x="28.4" y="97.5">P1</text>
<text x="28.4" y="101.1">P3</text>
<text x="33.4" y="98.3">1</text>
<text x="33.4" y="101.9">3</text>
<text x="40" y="98.3">2</text>
<text x="40" y="101.9">4</text>
<text x="44.1" y="97.5">P2</text>
<text x="44.1" y="101.1">P4</text>
<text x="176.8" y="100.2">P1</text>
<text x="181.8" y="101">1</text>
<text x="188.4" y="101">2</text>
<text x="192.5" y="100.2">P2</text>
<text x="201.8" y="100.2">48</text>
<text x="201.8" y="96.6">62</text>
<text x="206.7" y="101">PWR.BTN</text>
<text x="206.7" y="97.4">RESET#</text>
<text x="235.2" y="101.9">20</text>
<text x="176.8" y="103.7">P3</text>
<text x="181.8" y="104.5">3</text>
<text x="188.4" y="104.5">4</text>
<text x="192.5" y="103.7">P4</text>
<text x="201.8" y="103.7">50</text>
<text x="201.8" y="105.5">52</text>
<text x="206.7" y="104.5">BAT.VIN</text>
<text x="206.7" y="106.3">BAT.TEMP</text>
<text x="226.6" y="102.7">GPIO20</text>
<text x="226.6" y="104.5">GPIO27</text>
<text x="226.6" y="106.3">GPIO46</text>
<text x="235.2" y="103.7">55</text>
<text x="235.2" y="107.3">54</text>
<text x="235.2" y="105.5">58</text>
<text x="202.7" y="109.1">1</text>
<text x="202.7" y="110.8">3</text>
<text x="202.7" y="112.6">5</text>
<text x="206.7" y="109.9">VIN</text>
<text x="206.7" y="111.6">USB1.DRVVBUS</text>
<text x="206.7" y="113.4">USB1.VBUS</text>
<text x="226.6" y="113.4">GPIO57</text>
<text x="226.6" y="111.6">GPIO52</text>
<text x="226.6" y="108.1">GPIO47</text>
<text x="226.6" y="109.9">GPIO48</text>
<text x="235.2" y="112.6">42</text>
<text x="235.2" y="110.8">46</text>
<text x="235.2" y="109.1">60</text>
<text x="28.4" y="118.8">P1</text>
<text x="33.4" y="119.6">1</text>
<text x="40" y="119.6">2</text>
<text x="44.1" y="118.8">P2</text>
<text x="201.8" y="119.7">13</text>
<text x="202" y="117.9">11</text>
<text x="202.7" y="114.4">7</text>
<text x="202.7" y="116.2">9</text>
<text x="206.7" y="115.2">USB1.VIN</text>
<text x="206.7" y="117">USB1.D-</text>
<text x="206.7" y="118.7">USB1.D+</text>
<text x="226.6" y="116.9">GPIO59</text>
<text x="226.6" y="115.1">GPIO58</text>
<text x="226.6" y="118.7">GPIO60</text>
<text x="235.2" y="116.2">38</text>
<text x="235.2" y="114.4">40</text>
<text x="235.2" y="117.9">44</text>
<text x="235.2" y="119.7">56</text>
<text x="28.4" y="122.4">P3</text>
<text x="33.4" y="123.2">3</text>
<text x="40" y="123.1">4</text>
<text x="44.1" y="122.4">P4</text>
<text x="201.8" y="121.5">15</text>
<text x="206.7" y="120.5">USB1.ID</text>
<text x="206.7" y="122.3">GND</text>
<text x="226.6" y="122.3">GPIO65</text>
<text x="226.6" y="120.5">GPIO64</text>
<text x="235.2" y="121.5">53</text>
<text x="104.9" y="126.8">6</text>
<text x="104.9" y="128.6">5</text>
<text x="104.9" y="130.4">4</text>
<text x="109" y="127.6">5V</text>
<text x="109" y="129.4">DATA_SCK_IN</text>
<text x="109" y="131.1">DATA_LATCH_IN/#MCLR</text>
<text x="201.8" y="130.4">17</text>
<text x="201.8" y="128.6">18</text>
<text x="206.7" y="131.1">AIN.VREF-</text>
<text x="206.7" y="129.4">AIN.VREF+</text>
<text x="226.7" y="129.4">PRU0.1</text>
<text x="226.7" y="131.1">PRU0.2</text>
<text x="235.2" y="128.6">33</text>
<text x="235.2" y="130.4">68</text>
<text x="104.9" y="132.2">3</text>
<text x="104.9" y="135.7">1</text>
<text x="104.9" y="133.9">2</text>
<text x="109" y="132.9">DATA_LINE_IN</text>
<text x="109" y="136.5">GND</text>
<text x="109" y="134.7">GND</text>
<text x="201.8" y="132.2">19</text>
<text x="201.8" y="133.9">21</text>
<text x="201.8" y="135.7">23</text>
<text x="201.8" y="137.5">25</text>
<text x="206.7" y="132.9">AIN0(1.8V)</text>
<text x="206.7" y="134.7">AIN1(1.8V)</text>
<text x="206.7" y="136.5">AIN2(1.8V)</text>
<text x="226.7" y="134.7">PRU0.4</text>
<text x="226.7" y="132.9">PRU0.3</text>
<text x="226.7" y="136.5">PRU0.5</text>
<text x="235.2" y="133.9">31</text>
<text x="235.2" y="137.5">64</text>
<text x="235.2" y="132.2">66</text>
<text x="235.2" y="135.7">70</text>
<text x="201.8" y="139.3">27</text>
<text x="201.8" y="141.1">72</text>
<text x="206.7" y="138.3">AIN3(1.8V)</text>
<text x="206.7" y="140">AIN4(1.8V)</text>
<text x="206.7" y="141.8">AIN7(1.8V)</text>
<text x="225.9" y="141.8">PRU1.10</text>
<text x="226.7" y="140">PRU0.7</text>
<text x="226.7" y="138.3">PRU0.6</text>
<text x="235.2" y="139.3">29</text>
<text x="235.2" y="141.1">35</text>
<text x="104.9" y="155.3">6</text>
<text x="104.9" y="157.1">5</text>
<text x="104.9" y="158.8">4</text>
<text x="104.9" y="160.6">3</text>
<text x="109" y="156">5V</text>
<text x="109" y="157.8">DATA_SCK_IN</text>
<text x="109" y="159.6">DATA_LATCH_IN/#MCLR</text>
<text x="109" y="161.4">DATA_LINE_IN</text>
<text x="104.9" y="164.2">1</text>
<text x="104.9" y="162.4">2</text>
<text x="109" y="164.9">GND</text>
<text x="109" y="163.2">GND</text>
</g>
<g font-size="1.2" fill="#800000">
<text x="31.8" y="30.2">SW2</text>
<text x="98.4" y="34.7">U1</text>
<text x="31.8" y="40.9">BUTTON</text>
<text x="31.8" y="51.6">SW3</text>
<text x="31.8" y="62.2">BUTTON</text>
<text x="31.8" y="72.9">SW4</text>
<text x="31.8" y="83.5">BUTTON</text>
<text x="251.3" y="80.9">U5</text>
<text x="31.8" y="94.2">SW5</text>
<text x="114.4" y="91.5" transform="rotate(-90 114.4 91.5)">D1</text>
<text x="125.1" y="91.5" transform="rotate(-90 125.1 91.5)">LTST-C191TBKT</text>
<text x="126.9" y="91.5" transform="rotate(-90 126.9 91.5)">D2</text>
<text x="137.5" y="91.5" transform="rotate(-90 137.5 91.5)">LTST-C191TBKT</text>
<text x="139.3" y="91.5" transform="rotate(-90 139.3 91.5)">D3</text>
<text x="150" y="91.5" transform="rotate(-90 150 91.5)">LTST-C191TBKT</text>
<text x="251.3" y="91.5">CEM-1203(42)</text>
<text x="180.2" y="96.9">SW1</text>
<text x="31.8" y="104.9">BUTTON</text>
<text x="180.2" y="107.5">BUTTON</text>
<text x="31.8" y="115.5">SW6</text>
<text x="31.8" y="126.2">BUTTON</text>
</g>
<g font-size="1.2" fill="#505050">
<text x="22.5" y="149.8">MGT1</text>
<text x="31.4" y="149.8">MGT2</text>
<text x="40.3" y="149.8">MGT3</text>
<text x="49.2" y="149.8">MGT4</text>
<text x="22.5" y="162.3">MGT5</text>
<text x="31.4" y="162.3">MGT6</text>
<text x="40.3" y="162.3">MGT7</text>
</g>
</svg>
